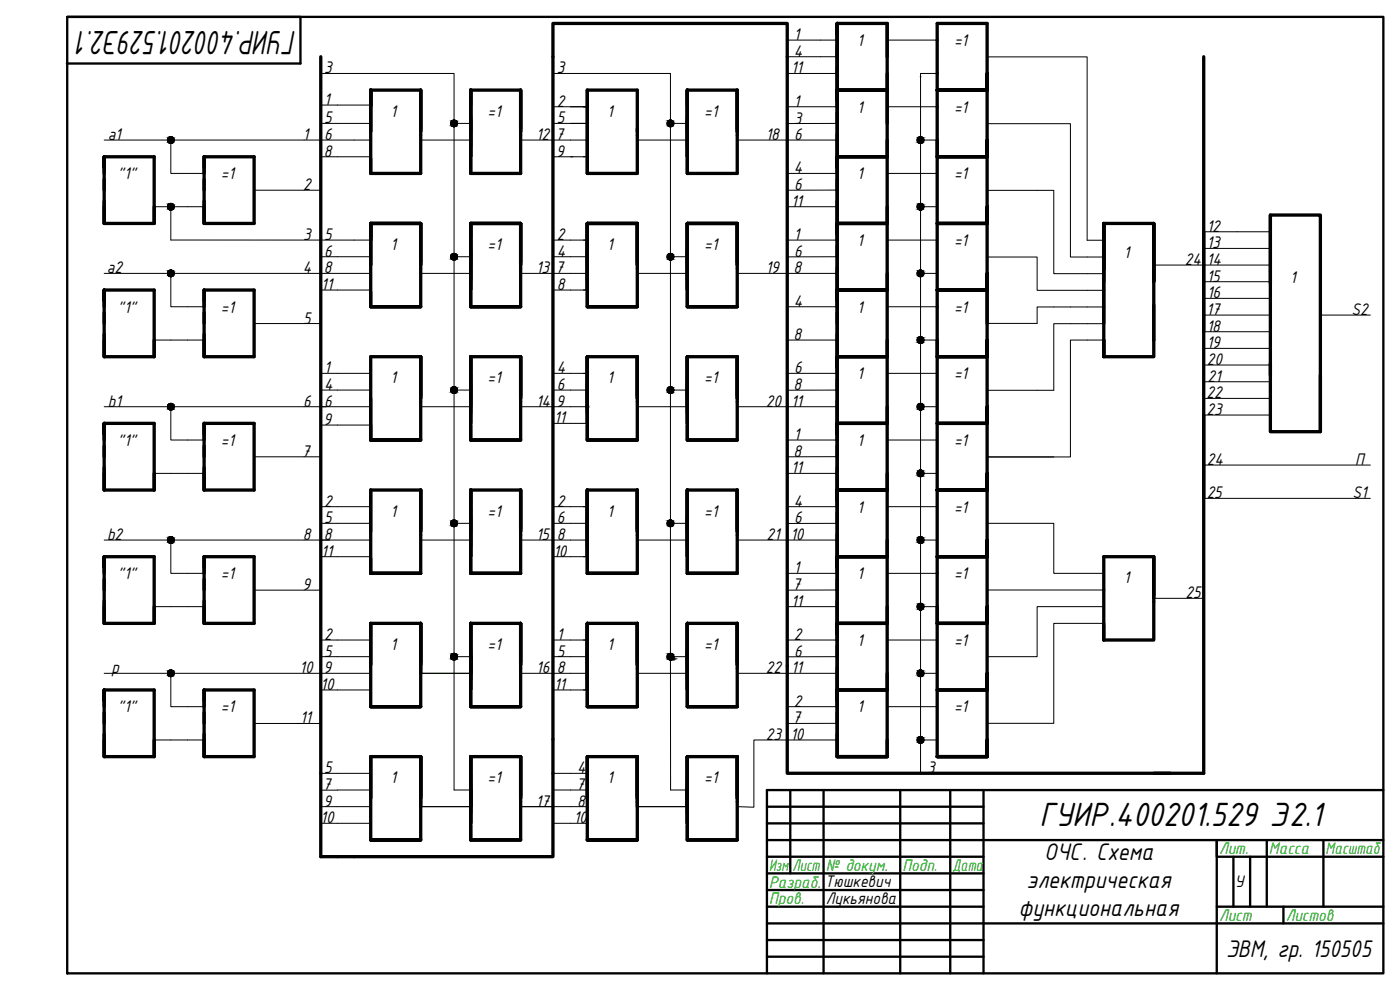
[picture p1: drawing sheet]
<svg xmlns="http://www.w3.org/2000/svg" width="420mm" height="297mm" viewBox="0 0 420 297" stroke-linecap="round" stroke-linejoin="round" font-family="sans-serif">
<!-- layer: 0 -->
<g fill="none" stroke="#000" stroke-width=".7">
<path d="M20.2 5.1h395v286.9h-395zM20.2 5.1h70v14h-70M237.2 237.1v25M247.2 237.1v54.9M270.2 237.1v54.9M285.2 237.1v54.9M295.2 237.1v54.9M415.2 237.1h-185v54.9M230.2 242h65M230.2 247h65M230.2 252.1h185M230.2 257.1h65"/>
<path d="M370.2 257.1v14.9M375.2 257.1v14.9M380.2 252.1v19.9M397.2 252.1v19.9M415.2 257.1h-50v-5v39.9M230.2 262.1h65M230.2 267h65M230.2 272h65M230.2 277.1h185M365.2 272h50M385.2 272v5.1M230.2 282.1h65"/>
<path d="M230.2 287h65"/>
</g>
<g fill="#000" stroke="#000" stroke-width=".3">
<path d="M201.2 198h.4z"/>
<path d="M136.2 36l.3 .1zM136 36.1h.5z"/>
<path d="M136 36.1h.7zM135.8 36.1h.9z"/>
<path d="M136 38h.5zM136 38h.4z"/>
<path d="M135.8 36.1l1.1 .1zM135.7 36.2h1.2z"/>
<path d="M135.8 37.9h.9zM135.8 37.9l.7 .1z"/>
<path d="M135.7 36.2l1.3 .2zM135.5 36.4h1.5z"/>
<path d="M135.7 37.8h1.2zM135.7 37.8l1 .1z"/>
<path d="M135.5 36.4l1.6 .1zM135.5 36.4l1.6 .1h-1.7z"/>
<path d="M135.5 37.7h1.5zM135.5 37.7l1.4 .1z"/>
<path d="M135.4 36.5l1.8 .2-.1-.2zM135.4 36.5l1.8 .2h-1.9z"/>
<path d="M135.4 37.6h1.7zM135.4 37.6l1.6 .1z"/>
<path d="M135.3 36.7l1.9 .2v-.2zM135.3 36.7l1.9 .2h-1.9z"/>
<path d="M135.3 37.4l1.8 .2 .1-.2zM135.3 37.4l1.8 .2h-1.7z"/>
<path d="M135.3 36.9l2 .1-.1-.1zM135.3 36.9l2 .1h-2z"/>
<path d="M135.3 37.2l1.9 .2v-.2zM135.3 37.2l1.9 .2h-1.9z"/>
<path d="M135.3 37l1.9 .2 .1-.2zM135.3 37l1.9 .2h-1.9z"/>
<path d="M201.1 36l.4 .1zM200.9 36.1h.6z"/>
<path d="M200.9 36.1h.8zM200.8 36.1h.9z"/>
<path d="M200.9 38h.6zM200.9 38h.4z"/>
<path d="M200.8 36.1l1 .1zM200.6 36.2h1.2z"/>
<path d="M200.8 37.9h.9zM200.8 37.9l.7 .1z"/>
<path d="M200.6 36.2l1.4 .2zM200.5 36.4h1.5z"/>
<path d="M200.6 37.8h1.2zM200.6 37.8l1.1 .1z"/>
<path d="M200.5 36.4l1.6 .1zM200.5 36.4l1.6 .1h-1.7z"/>
<path d="M200.5 37.7h1.5zM200.5 37.7l1.3 .1z"/>
<path d="M200.4 36.5l1.7 .2v-.2zM200.4 36.5l1.7 .2h-1.8z"/>
<path d="M200.4 37.6h1.7zM200.4 37.6l1.6 .1z"/>
<path d="M200.3 36.7l1.9 .2-.1-.2zM200.3 36.7l1.9 .2h-2z"/>
<path d="M200.3 37.4l1.8 .2v-.2zM200.3 37.4l1.8 .2h-1.7z"/>
<path d="M200.2 36.9l2 .1v-.1zM200.2 36.9l2 .1h-2z"/>
<path d="M200.2 37l2 .2v-.2zM200.2 37l2 .2h-2z"/>
<path d="M200.2 37.2l1.9 .2 .1-.2zM200.2 37.2l1.9 .2h-1.8z"/>
<path d="M51.2 41l.3 .1zM51 41.1h.5z"/>
<path d="M51 41.1h.7zM50.8 41.1h.9z"/>
<path d="M51 43h.5zM51 43h.4z"/>
<path d="M50.8 41.1l1.1 .1zM50.7 41.2h1.2z"/>
<path d="M50.8 42.9h.9zM50.8 42.9l.7 .1z"/>
<path d="M50.7 41.2l1.3 .2zM50.5 41.4h1.5z"/>
<path d="M50.7 42.8h1.2zM50.7 42.8l1 .1z"/>
<path d="M50.5 41.4l1.6 .1zM50.5 41.4l1.6 .1h-1.7z"/>
<path d="M50.5 42.7h1.5zM50.5 42.7l1.4 .1z"/>
<path d="M50.4 41.5l1.8 .2zM50.4 41.5l1.8 .2h-1.9z"/>
<path d="M50.4 42.6h1.7zM50.4 42.6l1.6 .1z"/>
<path d="M50.3 41.7l2 .2-.1-.2zM50.3 41.7l2 .2h-2z"/>
<path d="M50.3 42.4h1.9zM50.3 42.4l1.8 .2z"/>
<path d="M50.3 41.9l2 .1v-.1zM50.3 41.9l2 .1h-2z"/>
<path d="M50.3 42.2l1.9 .2 .1-.2zM50.3 42.2l1.9 .2h-1.9z"/>
<path d="M50.3 42l2 .2v-.2zM50.3 42l2 .2h-2z"/>
<path d="M276.2 41l.3 .1zM276 41.1h.5z"/>
<path d="M276 41.1h.7zM275.8 41.1h.9z"/>
<path d="M276 43h.5zM276 43h.4z"/>
<path d="M275.8 41.1l1.1 .1zM275.7 41.2h1.2z"/>
<path d="M275.8 42.9h.9zM275.8 42.9l.7 .1z"/>
<path d="M275.7 41.2l1.3 .2zM275.7 41.2l1.3 .2h-1.5z"/>
<path d="M275.7 42.8h1.2zM275.7 42.8l1 .1z"/>
<path d="M275.5 41.4l1.6 .1zM275.5 41.4l1.6 .1h-1.7z"/>
<path d="M275.5 42.7h1.5zM275.5 42.7l1.4 .1z"/>
<path d="M275.4 41.5l1.8 .2zM275.4 41.5l1.8 .2h-1.9z"/>
<path d="M275.4 42.6h1.7zM275.4 42.6l1.6 .1z"/>
<path d="M275.3 41.7l1.9 .2v-.2zM275.3 41.7l1.9 .2h-1.9z"/>
<path d="M275.3 42.4h1.9zM275.3 42.4l1.8 .2z"/>
<path d="M275.3 41.9l2 .1-.1-.1zM275.3 41.9l2 .1h-2z"/>
<path d="M275.3 42.2l1.9 .2v-.2zM275.3 42.2l1.9 .2h-1.9z"/>
<path d="M275.3 42l1.9 .2 .1-.2zM275.3 42l1.9 .2h-1.9z"/>
<path d="M51.2 61l.3 .1zM51 61.1h.5z"/>
<path d="M51 61.1h.7zM50.8 61.1h.9z"/>
<path d="M51 63h.5zM51 63h.4z"/>
<path d="M50.8 61.1l1.1 .1zM50.7 61.2h1.2z"/>
<path d="M50.8 62.9h.9zM50.8 62.9l.7 .1z"/>
<path d="M50.7 61.2l1.3 .1zM50.5 61.3h1.5z"/>
<path d="M50.7 62.8h1.2zM50.7 62.8l1 .1z"/>
<path d="M50.5 61.3l1.6 .2zM50.5 61.3l1.6 .2h-1.7z"/>
<path d="M50.5 62.7h1.5zM50.5 62.7l1.4 .1z"/>
<path d="M50.4 61.5l1.8 .2-.1-.2zM50.4 61.5l1.8 .2h-1.9z"/>
<path d="M50.4 62.6h1.7zM50.4 62.6l1.6 .1z"/>
<path d="M50.3 61.7l2 .2-.1-.2zM50.3 61.7l2 .2h-2z"/>
<path d="M50.3 62.4l1.8 .2 .1-.2zM50.3 62.4l1.8 .2h-1.7z"/>
<path d="M50.3 61.9l2 .1v-.1zM50.3 61.9l2 .1h-2z"/>
<path d="M50.3 62.2l1.9 .2 .1-.2zM50.3 62.2l1.9 .2h-1.9z"/>
<path d="M50.3 62l2 .2v-.2zM50.3 62l2 .2h-2z"/>
<path d="M136.2 76l.3 .1zM136 76.1h.5z"/>
<path d="M136 76.1h.7zM135.8 76.1h.9z"/>
<path d="M136 78h.5zM136 78h.4z"/>
<path d="M135.8 76.1l1.1 .1zM135.7 76.2h1.2z"/>
<path d="M135.8 77.9h.9zM135.8 77.9l.7 .1z"/>
<path d="M135.7 76.2l1.3 .2zM135.7 76.2l1.3 .2h-1.5z"/>
<path d="M135.7 77.8h1.2zM135.7 77.8l1 .1z"/>
<path d="M135.5 76.4l1.6 .1zM135.5 76.4l1.6 .1h-1.7z"/>
<path d="M135.5 77.7h1.5zM135.5 77.7l1.4 .1z"/>
<path d="M135.4 76.5l1.8 .2-.1-.2zM135.4 76.5l1.8 .2h-1.9z"/>
<path d="M135.4 77.6h1.7zM135.4 77.6l1.6 .1z"/>
<path d="M135.3 76.7l1.9 .1v-.1zM135.3 76.7l1.9 .1h-1.9z"/>
<path d="M135.3 77.4l1.8 .2 .1-.2zM135.3 77.4l1.8 .2h-1.7z"/>
<path d="M135.3 76.8l2 .2-.1-.2zM135.3 76.8l2 .2h-2z"/>
<path d="M135.3 77.2l1.9 .2v-.2zM135.3 77.2l1.9 .2h-1.9z"/>
<path d="M135.3 77l1.9 .2 .1-.2zM135.3 77l1.9 .2h-1.9z"/>
<path d="M201.1 76l.4 .1zM200.9 76.1h.6z"/>
<path d="M200.9 76.1h.8zM200.8 76.1h.9z"/>
<path d="M200.9 78h.6zM200.9 78h.4z"/>
<path d="M200.8 76.1l1 .1zM200.6 76.2h1.2z"/>
<path d="M200.8 77.9h.9zM200.8 77.9l.7 .1z"/>
<path d="M200.6 76.2l1.4 .2zM200.5 76.4h1.5z"/>
<path d="M200.6 77.8h1.2zM200.6 77.8l1.1 .1z"/>
<path d="M200.5 76.4l1.6 .1zM200.5 76.4l1.6 .1h-1.7z"/>
<path d="M200.5 77.7h1.5zM200.5 77.7l1.3 .1z"/>
<path d="M200.4 76.5l1.7 .2v-.2zM200.4 76.5l1.7 .2h-1.8z"/>
<path d="M200.4 77.6h1.7zM200.4 77.6l1.6 .1z"/>
<path d="M200.3 76.7l1.9 .1-.1-.1zM200.3 76.7l1.9 .1h-2z"/>
<path d="M200.3 77.4l1.8 .2v-.2zM200.3 77.4l1.8 .2h-1.7z"/>
<path d="M200.2 76.8l2 .2v-.2zM200.2 76.8l2 .2h-2z"/>
<path d="M200.2 77l2 .2v-.2zM200.2 77l2 .2h-2z"/>
<path d="M200.2 77.2l1.9 .2 .1-.2zM200.2 77.2l1.9 .2h-1.8z"/>
<path d="M276.2 61l.3 .1zM276 61.1h.5z"/>
<path d="M276 61.1h.7zM275.8 61.1h.9z"/>
<path d="M276 63h.5zM276 63h.4z"/>
<path d="M275.8 61.1l1.1 .1zM275.7 61.2h1.2z"/>
<path d="M275.8 62.9h.9zM275.8 62.9l.7 .1z"/>
<path d="M275.7 61.2l1.3 .1zM275.5 61.3h1.5z"/>
<path d="M275.7 62.8h1.2zM275.7 62.8l1 .1z"/>
<path d="M275.5 61.3l1.6 .2zM275.5 61.3l1.6 .2h-1.7z"/>
<path d="M275.5 62.7h1.5zM275.5 62.7l1.4 .1z"/>
<path d="M275.4 61.5l1.8 .2-.1-.2zM275.4 61.5l1.8 .2h-1.9z"/>
<path d="M275.4 62.6h1.7zM275.4 62.6l1.6 .1z"/>
<path d="M275.3 61.7l1.9 .2v-.2zM275.3 61.7l1.9 .2h-1.9z"/>
<path d="M275.3 62.4l1.8 .2 .1-.2zM275.3 62.4l1.8 .2h-1.7z"/>
<path d="M275.3 61.9l2 .1-.1-.1zM275.3 61.9l2 .1h-2z"/>
<path d="M275.3 62.2l1.9 .2v-.2zM275.3 62.2l1.9 .2h-1.9z"/>
<path d="M275.3 62l1.9 .2 .1-.2zM275.3 62l1.9 .2h-1.9z"/>
<path d="M51.2 81l.3 .1zM51 81.1h.5z"/>
<path d="M51 81.1h.7zM50.8 81.1h.9z"/>
<path d="M51 83h.5zM51 83h.4z"/>
<path d="M50.8 81.1l1.1 .1zM50.7 81.2h1.2z"/>
<path d="M50.8 82.9h.9zM50.8 82.9l.7 .1z"/>
<path d="M50.7 81.2l1.3 .2zM50.5 81.4h1.5z"/>
<path d="M50.7 82.8h1.2zM50.7 82.8l1 .1z"/>
<path d="M50.5 81.4l1.6 .1zM50.5 81.4l1.6 .1h-1.7z"/>
<path d="M50.5 82.7h1.5zM50.5 82.7l1.4 .1z"/>
<path d="M50.4 81.5l1.8 .2-.1-.2zM50.4 81.5l1.8 .2h-1.9z"/>
<path d="M50.4 82.6h1.7zM50.4 82.6l1.6 .1z"/>
<path d="M50.3 81.7l2 .1-.1-.1zM50.3 81.7l2 .1h-2z"/>
<path d="M50.3 82.4l1.8 .2 .1-.2zM50.3 82.4l1.8 .2h-1.7z"/>
<path d="M50.3 81.8l2 .2v-.2zM50.3 81.8l2 .2h-2z"/>
<path d="M50.3 82.2l1.9 .2 .1-.2zM50.3 82.2l1.9 .2h-1.9z"/>
<path d="M50.3 82l2 .2v-.2zM50.3 82l2 .2h-2z"/>
<path d="M276.2 81l.3 .1zM276 81.1h.5z"/>
<path d="M276 81.1h.7zM275.8 81.1h.9z"/>
<path d="M276 83h.5zM276 83h.4z"/>
<path d="M275.8 81.1l1.1 .1zM275.7 81.2h1.2z"/>
<path d="M275.8 82.9h.9zM275.8 82.9l.7 .1z"/>
<path d="M275.7 81.2l1.3 .2zM275.7 81.2l1.3 .2h-1.5z"/>
<path d="M275.7 82.8h1.2zM275.7 82.8l1 .1z"/>
<path d="M275.5 81.4l1.6 .1zM275.5 81.4l1.6 .1h-1.7z"/>
<path d="M275.5 82.7h1.5zM275.5 82.7l1.4 .1z"/>
<path d="M275.4 81.5l1.8 .2-.1-.2zM275.4 81.5l1.8 .2h-1.9z"/>
<path d="M275.4 82.6h1.7zM275.4 82.6l1.6 .1z"/>
<path d="M275.3 81.7l1.9 .1v-.1zM275.3 81.7l1.9 .1h-1.9z"/>
<path d="M275.3 82.4l1.8 .2 .1-.2zM275.3 82.4l1.8 .2h-1.7z"/>
<path d="M275.3 81.8l2 .2-.1-.2zM275.3 81.8l2 .2h-2z"/>
<path d="M275.3 82.2l1.9 .2v-.2zM275.3 82.2l1.9 .2h-1.9z"/>
<path d="M275.3 82l1.9 .2 .1-.2zM275.3 82l1.9 .2h-1.9z"/>
<path d="M136.2 116l.3 .1zM136 116.1h.5z"/>
<path d="M136 116.1h.7zM135.8 116.1h.9z"/>
<path d="M136 118h.5zM136 118h.4z"/>
<path d="M135.8 116.1l1.1 .1zM135.7 116.2h1.2z"/>
<path d="M135.8 117.9h.9zM135.8 117.9l.7 .1z"/>
<path d="M135.7 116.2l1.3 .2zM135.7 116.2l1.3 .2h-1.5z"/>
<path d="M135.7 117.8h1.2zM135.7 117.8l1 .1z"/>
<path d="M135.5 116.4l1.6 .1zM135.5 116.4l1.6 .1h-1.7z"/>
<path d="M135.5 117.7h1.5zM135.5 117.7l1.4 .1z"/>
<path d="M135.4 116.5l1.8 .2-.1-.2zM135.4 116.5l1.8 .2h-1.9z"/>
<path d="M135.4 117.5h1.7zM135.4 117.5l1.6 .2z"/>
<path d="M135.3 116.7l1.9 .1v-.1zM135.3 116.7l1.9 .1h-1.9z"/>
<path d="M135.3 117.4h1.9zM135.3 117.4l1.8 .1z"/>
<path d="M135.3 116.8l2 .2-.1-.2zM135.3 116.8l2 .2h-2z"/>
<path d="M135.3 117.2l1.9 .2v-.2zM135.3 117.2l1.9 .2h-1.9z"/>
<path d="M135.3 117l1.9 .2 .1-.2zM135.3 117l1.9 .2h-1.9z"/>
<path d="M201.1 116l.4 .1zM200.9 116.1h.6z"/>
<path d="M200.9 116.1h.8zM200.8 116.1h.9z"/>
<path d="M200.9 118h.6zM200.9 118h.4z"/>
<path d="M200.8 116.1l1 .1zM200.6 116.2h1.2z"/>
<path d="M200.8 117.9h.9zM200.8 117.9l.7 .1z"/>
<path d="M200.6 116.2l1.4 .2zM200.5 116.4h1.5z"/>
<path d="M200.6 117.8h1.2zM200.6 117.8l1.1 .1z"/>
<path d="M200.5 116.4l1.6 .1zM200.5 116.4l1.6 .1h-1.7z"/>
<path d="M200.5 117.7h1.5zM200.5 117.7l1.3 .1z"/>
<path d="M200.4 116.5l1.7 .2v-.2zM200.4 116.5l1.7 .2h-1.8z"/>
<path d="M200.4 117.5h1.7zM200.4 117.5l1.6 .2z"/>
<path d="M200.3 116.7l1.9 .1-.1-.1zM200.3 116.7l1.9 .1h-2z"/>
<path d="M200.3 117.4h1.8zM200.3 117.4l1.8 .1z"/>
<path d="M200.2 116.8l2 .2v-.2zM200.2 116.8l2 .2h-2z"/>
<path d="M200.2 117l2 .2v-.2zM200.2 117l2 .2h-2z"/>
<path d="M200.2 117.2l1.9 .2 .1-.2zM200.2 117.2l1.9 .2h-1.8z"/>
<path d="M276.2 101l.3 .1zM276 101.1h.5z"/>
<path d="M276 101.1h.7zM275.8 101.1h.9z"/>
<path d="M276 103h.5zM276 103h.4z"/>
<path d="M275.8 101.1l1.1 .1zM275.7 101.2h1.2z"/>
<path d="M275.8 102.9h.9zM275.8 102.9l.7 .1z"/>
<path d="M275.7 101.2l1.3 .2zM275.7 101.2l1.3 .2h-1.5z"/>
<path d="M275.7 102.8h1.2zM275.7 102.8l1 .1z"/>
<path d="M275.5 101.4l1.6 .1zM275.5 101.4l1.6 .1h-1.7z"/>
<path d="M275.5 102.7h1.5zM275.5 102.7l1.4 .1z"/>
<path d="M275.4 101.5l1.8 .2-.1-.2zM275.4 101.5l1.8 .2h-1.9z"/>
<path d="M275.4 102.6h1.7zM275.4 102.6l1.6 .1z"/>
<path d="M275.3 101.7l1.9 .1v-.1zM275.3 101.7l1.9 .1h-1.9z"/>
<path d="M275.3 102.4l1.8 .2 .1-.2zM275.3 102.4l1.8 .2h-1.7z"/>
<path d="M275.3 101.8l2 .2-.1-.2zM275.3 101.8l2 .2h-2z"/>
<path d="M275.3 102.2l1.9 .2v-.2zM275.3 102.2l1.9 .2h-1.9z"/>
<path d="M275.3 102l1.9 .2 .1-.2zM275.3 102l1.9 .2h-1.9z"/>
<path d="M51.2 121l.3 .1zM51 121.1h.5z"/>
<path d="M51 121.1h.7zM50.8 121.1h.9z"/>
<path d="M51 123h.5zM51 123h.4z"/>
<path d="M50.8 121.1l1.1 .1zM50.7 121.2h1.2z"/>
<path d="M50.8 122.9h.9zM50.8 122.9l.7 .1z"/>
<path d="M50.7 121.2l1.3 .2zM50.5 121.4h1.5z"/>
<path d="M50.7 122.8h1.2zM50.7 122.8l1 .1z"/>
<path d="M50.5 121.4l1.6 .1zM50.5 121.4l1.6 .1h-1.7z"/>
<path d="M50.5 122.7h1.5zM50.5 122.7l1.4 .1z"/>
<path d="M50.4 121.5l1.8 .2-.1-.2zM50.4 121.5l1.8 .2h-1.9z"/>
<path d="M50.4 122.6h1.7zM50.4 122.6l1.6 .1z"/>
<path d="M50.3 121.7l2 .1-.1-.1zM50.3 121.7l2 .1h-2z"/>
<path d="M50.3 122.4l1.8 .2 .1-.2zM50.3 122.4l1.8 .2h-1.7z"/>
<path d="M50.3 121.8l2 .2v-.2zM50.3 121.8l2 .2h-2z"/>
<path d="M50.3 122.2l1.9 .2 .1-.2zM50.3 122.2l1.9 .2h-1.9z"/>
<path d="M50.3 122l2 .2v-.2zM50.3 122l2 .2h-2z"/>
<path d="M276.2 121l.3 .1zM276 121.1h.5z"/>
<path d="M276 121.1h.7zM275.8 121.1h.9z"/>
<path d="M276 123h.5zM276 123h.4z"/>
<path d="M275.8 121.1l1.1 .1zM275.7 121.2h1.2z"/>
<path d="M275.8 122.9h.9zM275.8 122.9l.7 .1z"/>
<path d="M275.7 121.2l1.3 .2zM275.7 121.2l1.3 .2h-1.5z"/>
<path d="M275.7 122.8h1.2zM275.7 122.8l1 .1z"/>
<path d="M275.5 121.4l1.6 .1zM275.5 121.4l1.6 .1h-1.7z"/>
<path d="M275.5 122.7h1.5zM275.5 122.7l1.4 .1z"/>
<path d="M275.4 121.5l1.8 .2-.1-.2zM275.4 121.5l1.8 .2h-1.9z"/>
<path d="M275.4 122.6h1.7zM275.4 122.6l1.6 .1z"/>
<path d="M275.3 121.7l1.9 .1v-.1zM275.3 121.7l1.9 .1h-1.9z"/>
<path d="M275.3 122.4l1.8 .2 .1-.2zM275.3 122.4l1.8 .2h-1.7z"/>
<path d="M275.3 121.8l2 .2-.1-.2zM275.3 121.8l2 .2h-2z"/>
<path d="M275.3 122.2l1.9 .2v-.2zM275.3 122.2l1.9 .2h-1.9z"/>
<path d="M275.3 122l1.9 .2 .1-.2zM275.3 122l1.9 .2h-1.9z"/>
<path d="M136.2 156l.3 .1zM136 156.1h.5z"/>
<path d="M136 156.1h.7zM135.8 156.1h.9z"/>
<path d="M136 158h.5zM136 158h.4z"/>
<path d="M135.8 156.1l1.1 .1zM135.7 156.2h1.2z"/>
<path d="M135.8 157.9h.9zM135.8 157.9l.7 .1z"/>
<path d="M135.7 156.2l1.3 .1zM135.5 156.3h1.5z"/>
<path d="M135.7 157.8h1.2zM135.7 157.8l1 .1z"/>
<path d="M135.5 156.3l1.6 .2zM135.5 156.3l1.6 .2h-1.7z"/>
<path d="M135.5 157.7h1.5zM135.5 157.7l1.4 .1z"/>
<path d="M135.4 156.5l1.8 .2-.1-.2zM135.4 156.5l1.8 .2h-1.9z"/>
<path d="M135.4 157.6h1.7zM135.4 157.6l1.6 .1z"/>
<path d="M135.3 156.7l1.9 .2v-.2zM135.3 156.7l1.9 .2h-1.9z"/>
<path d="M135.3 157.4l1.8 .2 .1-.2zM135.3 157.4l1.8 .2h-1.7z"/>
<path d="M135.3 156.9l2 .1-.1-.1zM135.3 156.9l2 .1h-2z"/>
<path d="M135.3 157.2l1.9 .2v-.2zM135.3 157.2l1.9 .2h-1.9z"/>
<path d="M135.3 157l1.9 .2 .1-.2zM135.3 157l1.9 .2h-1.9z"/>
<path d="M201.1 156l.4 .1zM200.9 156.1h.6z"/>
<path d="M200.9 156.1h.8zM200.8 156.1h.9z"/>
<path d="M200.9 158h.6zM200.9 158h.4z"/>
<path d="M200.8 156.1l1 .1zM200.6 156.2h1.2z"/>
<path d="M200.8 157.9h.9zM200.8 157.9l.7 .1z"/>
<path d="M200.6 156.2l1.4 .1zM200.5 156.3h1.5z"/>
<path d="M200.6 157.8h1.2zM200.6 157.8l1.1 .1z"/>
<path d="M200.5 156.3l1.6 .2zM200.5 156.3l1.6 .2h-1.7z"/>
<path d="M200.5 157.7h1.5zM200.5 157.7l1.3 .1z"/>
<path d="M200.4 156.5l1.7 .2v-.2zM200.4 156.5l1.7 .2h-1.8z"/>
<path d="M200.4 157.6h1.7zM200.4 157.6l1.6 .1z"/>
<path d="M200.3 156.7l1.9 .2-.1-.2zM200.3 156.7l1.9 .2h-2z"/>
<path d="M200.3 157.4l1.8 .2v-.2zM200.3 157.4l1.8 .2h-1.7z"/>
<path d="M200.2 156.9l2 .1v-.1zM200.2 156.9l2 .1h-2z"/>
<path d="M200.2 157l2 .2v-.2zM200.2 157l2 .2h-2z"/>
<path d="M200.2 157.2l1.9 .2 .1-.2zM200.2 157.2l1.9 .2h-1.8z"/>
<path d="M276.2 141l.3 .1zM276 141.1h.5z"/>
<path d="M276 141.1h.7zM275.8 141.1h.9z"/>
<path d="M276 143h.5zM276 143h.4z"/>
<path d="M275.8 141.1l1.1 .1zM275.7 141.2h1.2z"/>
<path d="M275.8 142.9h.9zM275.8 142.9l.7 .1z"/>
<path d="M275.7 141.2l1.3 .2zM275.7 141.2l1.3 .2h-1.5z"/>
<path d="M275.7 142.8h1.2zM275.7 142.8l1 .1z"/>
<path d="M275.5 141.4l1.6 .1zM275.5 141.4l1.6 .1h-1.7z"/>
<path d="M275.5 142.7h1.5zM275.5 142.7l1.4 .1z"/>
<path d="M275.4 141.5l1.8 .2-.1-.2zM275.4 141.5l1.8 .2h-1.9z"/>
<path d="M275.4 142.6h1.7zM275.4 142.6l1.6 .1z"/>
<path d="M275.3 141.7l1.9 .1v-.1zM275.3 141.7l1.9 .1h-1.9z"/>
<path d="M275.3 142.4l1.8 .2 .1-.2zM275.3 142.4l1.8 .2h-1.7z"/>
<path d="M275.3 141.8l2 .2-.1-.2zM275.3 141.8l2 .2h-2z"/>
<path d="M275.3 142.2l1.9 .2v-.2zM275.3 142.2l1.9 .2h-1.9z"/>
<path d="M275.3 142l1.9 .2 .1-.2zM275.3 142l1.9 .2h-1.9z"/>
<path d="M51.2 161l.3 .1zM51 161.1h.5z"/>
<path d="M51 161.1h.7zM50.8 161.1h.9z"/>
<path d="M51 163h.5zM51 163h.4z"/>
<path d="M50.8 161.1l1.1 .1zM50.7 161.2h1.2z"/>
<path d="M50.8 162.9h.9zM50.8 162.9l.7 .1z"/>
<path d="M50.7 161.2l1.3 .2zM50.5 161.4h1.5z"/>
<path d="M50.7 162.8h1.2zM50.7 162.8l1 .1z"/>
<path d="M50.5 161.4l1.6 .1zM50.5 161.4l1.6 .1h-1.7z"/>
<path d="M50.5 162.7h1.5zM50.5 162.7l1.4 .1z"/>
<path d="M50.4 161.5l1.8 .2zM50.4 161.5l1.8 .2h-1.9z"/>
<path d="M50.4 162.5h1.7zM50.4 162.5l1.6 .2z"/>
<path d="M50.3 161.7l2 .1-.1-.1zM50.3 161.7l2 .1h-2z"/>
<path d="M50.3 162.4h1.9zM50.3 162.4l1.8 .1z"/>
<path d="M50.3 161.8l2 .2v-.2zM50.3 161.8l2 .2h-2z"/>
<path d="M50.3 162.2l1.9 .2 .1-.2zM50.3 162.2l1.9 .2h-1.9z"/>
<path d="M50.3 162l2 .2v-.2zM50.3 162l2 .2h-2z"/>
<path d="M276.2 161l.3 .1zM276 161.1h.5z"/>
<path d="M276 161.1h.7zM275.8 161.1h.9z"/>
<path d="M276 163h.5zM276 163h.4z"/>
<path d="M275.8 161.1l1.1 .1zM275.7 161.2h1.2z"/>
<path d="M275.8 162.9h.9zM275.8 162.9l.7 .1z"/>
<path d="M275.7 161.2l1.3 .2zM275.7 161.2l1.3 .2h-1.5z"/>
<path d="M275.7 162.8h1.2zM275.7 162.8l1 .1z"/>
<path d="M275.5 161.4l1.6 .1zM275.5 161.4l1.6 .1h-1.7z"/>
<path d="M275.5 162.7h1.5zM275.5 162.7l1.4 .1z"/>
<path d="M275.4 161.5l1.8 .2zM275.4 161.5l1.8 .2h-1.9z"/>
<path d="M275.4 162.5h1.7zM275.4 162.5l1.6 .2z"/>
<path d="M275.3 161.7l1.9 .1v-.1zM275.3 161.7l1.9 .1h-1.9z"/>
<path d="M275.3 162.4h1.9zM275.3 162.4l1.8 .1z"/>
<path d="M275.3 161.8l2 .2-.1-.2zM275.3 161.8l2 .2h-2z"/>
<path d="M275.3 162.2l1.9 .2v-.2zM275.3 162.2l1.9 .2h-1.9z"/>
<path d="M275.3 162l1.9 .2 .1-.2zM275.3 162l1.9 .2h-1.9z"/>
<path d="M136.2 196l.3 .1zM136 196.1h.5z"/>
<path d="M136 196.1h.7zM135.8 196.1h.9z"/>
<path d="M136 198h.5zM136 198h.4z"/>
<path d="M135.8 196.1l1.1 .1zM135.7 196.2h1.2z"/>
<path d="M135.8 197.9h.9zM135.8 197.9l.7 .1z"/>
<path d="M135.7 196.2l1.3 .1zM135.7 196.2l1.3 .1h-1.5z"/>
<path d="M135.7 197.8h1.2zM135.7 197.8l1 .1z"/>
<path d="M135.5 196.3l1.6 .2zM135.5 196.3l1.6 .2h-1.7z"/>
<path d="M135.5 197.7h1.5zM135.5 197.7l1.4 .1z"/>
<path d="M135.4 196.5l1.8 .2-.1-.2zM135.4 196.5l1.8 .2h-1.9z"/>
<path d="M135.4 197.6h1.7zM135.4 197.6l1.6 .1z"/>
<path d="M135.3 196.7l1.9 .1v-.1zM135.3 196.7l1.9 .1h-1.9z"/>
<path d="M135.3 197.4l1.8 .2 .1-.2zM135.3 197.4l1.8 .2h-1.7z"/>
<path d="M135.3 196.8l2 .2-.1-.2zM135.3 196.8l2 .2h-2z"/>
<path d="M135.3 197.2l1.9 .2v-.2zM135.3 197.2l1.9 .2h-1.9z"/>
<path d="M135.3 197l1.9 .2 .1-.2zM135.3 197l1.9 .2h-1.9z"/>
<path d="M201.2 198h.2zM201.2 198h.2z"/>
<path d="M201.1 196l.4 .1zM200.9 196.1h.6z"/>
<path d="M200.9 196.1h.8zM200.8 196.1h.9z"/>
<path d="M200.9 198h.6zM200.9 198h.4z"/>
<path d="M200.8 196.1l1 .1zM200.6 196.2h1.2z"/>
<path d="M200.8 197.9h.9zM200.8 197.9l.7 .1z"/>
<path d="M201.2 197.9h.6zM201.2 197.9l.4 .1z"/>
<path d="M200.6 196.2l1.4 .1zM200.5 196.3h1.5z"/>
<path d="M200.6 197.8h1.2zM200.6 197.8l1.1 .1z"/>
<path d="M201.2 197.7h.7zM201.2 197.7l.6 .2z"/>
<path d="M200.5 196.3l1.6 .2zM200.5 196.3l1.6 .2h-1.7z"/>
<path d="M200.5 197.7h1.5zM200.5 197.7l1.3 .1z"/>
<path d="M201.2 197.6h.8zM201.2 197.6l.7 .1z"/>
<path d="M200.4 196.5l1.7 .2v-.2zM200.4 196.5l1.7 .2h-1.8z"/>
<path d="M200.4 197.6h1.7zM200.4 197.6l1.6 .1z"/>
<path d="M201.2 197.4l.8 .2 .1-.2zM201.2 197.4l.8 .2h-.8z"/>
<path d="M200.3 196.7l1.9 .1-.1-.1zM200.3 196.7l1.9 .1h-2z"/>
<path d="M200.3 197.4l1.8 .2v-.2zM200.3 197.4l1.8 .2h-1.7z"/>
<path d="M201.2 197.2l.9 .2 .1-.2zM201.2 197.2l.9 .2h-.9z"/>
<path d="M201.2 197l1 .2v-.2zM201.2 197l1 .2h-1z"/>
<path d="M200.2 196.8l2 .2v-.2zM200.2 196.8l2 .2h-2z"/>
<path d="M200.2 197l2 .2v-.2zM200.2 197l2 .2h-2z"/>
<path d="M200.2 197.2l1.9 .2 .1-.2zM200.2 197.2l1.9 .2h-1.8z"/>
<path d="M276.2 181l.3 .1zM276 181.1h.5z"/>
<path d="M276 181.1h.7zM275.8 181.1h.9z"/>
<path d="M276 183h.5zM276 183h.4z"/>
<path d="M275.8 181.1l1.1 .1zM275.7 181.2h1.2z"/>
<path d="M275.8 182.9h.9zM275.8 182.9l.7 .1z"/>
<path d="M275.7 181.2l1.3 .2zM275.7 181.2l1.3 .2h-1.5z"/>
<path d="M275.7 182.8h1.2zM275.7 182.8l1 .1z"/>
<path d="M275.5 181.4l1.6 .1zM275.5 181.4l1.6 .1h-1.7z"/>
<path d="M275.5 182.7h1.5zM275.5 182.7l1.4 .1z"/>
<path d="M275.4 181.5l1.8 .2zM275.4 181.5l1.8 .2h-1.9z"/>
<path d="M275.4 182.5h1.7zM275.4 182.5l1.6 .2z"/>
<path d="M275.3 181.7l1.9 .1v-.1zM275.3 181.7l1.9 .1h-1.9z"/>
<path d="M275.3 182.4l1.8 .1 .1-.1zM275.3 182.4l1.8 .1h-1.7z"/>
<path d="M275.3 181.8l2 .2-.1-.2zM275.3 181.8l2 .2h-2z"/>
<path d="M275.3 182.2l1.9 .2v-.2zM275.3 182.2l1.9 .2h-1.9z"/>
<path d="M275.3 182l1.9 .2 .1-.2zM275.3 182l1.9 .2h-1.9z"/>
<path d="M51.2 201l.3 .1zM51 201.1h.5z"/>
<path d="M51 201.1h.7zM50.8 201.1h.9z"/>
<path d="M51 203h.5zM51 203h.4z"/>
<path d="M50.8 201.1l1.1 .1zM50.7 201.2h1.2z"/>
<path d="M50.8 202.9h.9zM50.8 202.9l.7 .1z"/>
<path d="M50.7 201.2l1.3 .1zM50.5 201.3h1.5z"/>
<path d="M50.7 202.8h1.2zM50.7 202.8l1 .1z"/>
<path d="M50.5 201.3l1.6 .2zM50.5 201.3l1.6 .2h-1.7z"/>
<path d="M50.5 202.7h1.5zM50.5 202.7l1.4 .1z"/>
<path d="M50.4 201.5l1.8 .2-.1-.2zM50.4 201.5l1.8 .2h-1.9z"/>
<path d="M50.4 202.6h1.7zM50.4 202.6l1.6 .1z"/>
<path d="M50.3 201.7l2 .2-.1-.2zM50.3 201.7l2 .2h-2z"/>
<path d="M50.3 202.4l1.8 .2 .1-.2zM50.3 202.4l1.8 .2h-1.7z"/>
<path d="M50.3 201.9l2 .1v-.1zM50.3 201.9l2 .1h-2z"/>
<path d="M50.3 202.2l1.9 .2 .1-.2zM50.3 202.2l1.9 .2h-1.9z"/>
<path d="M50.3 202l2 .2v-.2zM50.3 202l2 .2h-2z"/>
<path d="M276.2 201l.3 .1zM276 201.1h.5z"/>
<path d="M276 201.1h.7zM275.8 201.1h.9z"/>
<path d="M276 203h.5zM276 203h.4z"/>
<path d="M275.8 201.1l1.1 .1zM275.7 201.2h1.2z"/>
<path d="M275.8 202.9h.9zM275.8 202.9l.7 .1z"/>
<path d="M275.7 201.2l1.3 .1zM275.5 201.3h1.5z"/>
<path d="M275.7 202.8h1.2zM275.7 202.8l1 .1z"/>
<path d="M275.5 201.3l1.6 .2zM275.5 201.3l1.6 .2h-1.7z"/>
<path d="M275.5 202.7h1.5zM275.5 202.7l1.4 .1z"/>
<path d="M275.4 201.5l1.8 .2-.1-.2zM275.4 201.5l1.8 .2h-1.9z"/>
<path d="M275.4 202.6h1.7zM275.4 202.6l1.6 .1z"/>
<path d="M275.3 201.7l1.9 .2v-.2zM275.3 201.7l1.9 .2h-1.9z"/>
<path d="M275.3 202.4l1.8 .2 .1-.2zM275.3 202.4l1.8 .2h-1.7z"/>
<path d="M275.3 201.9l2 .1-.1-.1zM275.3 201.9l2 .1h-2z"/>
<path d="M275.3 202.2l1.9 .2v-.2zM275.3 202.2l1.9 .2h-1.9z"/>
<path d="M275.3 202l1.9 .2 .1-.2zM275.3 202l1.9 .2h-1.9z"/>
<path d="M276.2 221l.3 .1zM276 221.1h.5z"/>
<path d="M276 221.1h.7zM275.8 221.1h.9z"/>
<path d="M276 223h.5zM276 223h.4z"/>
<path d="M275.8 221.1l1.1 .1zM275.7 221.2h1.2z"/>
<path d="M275.8 222.9h.9zM275.8 222.9l.7 .1z"/>
<path d="M275.7 221.2l1.3 .1zM275.7 221.2l1.3 .1h-1.5z"/>
<path d="M275.7 222.8h1.2zM275.7 222.8l1 .1z"/>
<path d="M275.5 221.3l1.6 .2zM275.5 221.3l1.6 .2h-1.7z"/>
<path d="M275.5 222.7h1.5zM275.5 222.7l1.4 .1z"/>
<path d="M275.4 221.5l1.8 .2-.1-.2zM275.4 221.5l1.8 .2h-1.9z"/>
<path d="M275.4 222.6h1.7zM275.4 222.6l1.6 .1z"/>
<path d="M275.3 221.7l1.9 .1v-.1zM275.3 221.7l1.9 .1h-1.9z"/>
<path d="M275.3 222.4l1.8 .2 .1-.2zM275.3 222.4l1.8 .2h-1.7z"/>
<path d="M275.3 221.8l2 .2-.1-.2zM275.3 221.8l2 .2h-2z"/>
<path d="M275.3 222.2l1.9 .2v-.2zM275.3 222.2l1.9 .2h-1.9z"/>
<path d="M275.3 222l1.9 .2 .1-.2zM275.3 222l1.9 .2h-1.9z"/>
<circle cx="20.2" cy="19.1" r=".27"/>
<circle cx="276.3" cy="23" r=".08"/>
<circle cx="176.3" cy="122" r=".49"/>
</g>
<g fill="none" stroke="#000" stroke-width=".99">
<path d="M96.3 17v240h69.6v-250h70.4v225h115M251.2 7v220M251.2 10.3v-3.3v20h15.1h-15.1M251.2 7v15M251.2 7h15.1v220M361.3 17v215h-15M126.3 27v25h-15v-25h15v11.5M141.3 27h15v11.5M141.3 27v17M141.3 27v20M141.3 27v25h15v-25M176.3 27h15v25h-15z"/>
<path d="M206.3 27h15v11.5M206.3 27v17M206.3 27v20M206.3 27v25h15v-25M251.2 30.3v-3.3v20h15.1h-15.1M251.2 20.3v6.7M266.3 22v5h-15.1M281.3 27h14.9M296.2 27v20v-5M296.2 22v5v-20h-14.9v220h14.9M296.2 27h-14.9h14.9M31.3 50.3v-3.3v20h15v-20h-15v5"/>
<path d="M31.3 53.8v3.2M61.3 47h15v20h-15zM61.3 47v5M61.3 53.8v3.2M251.2 40.3v6.7M251.2 50.3v-3.3v20h15.1h-15.1M266.3 42v5h-15.1M281.3 47h14.9v20v-5M31.3 60.3v6.7v-5M61.3 60.3v6.7v-5M111.3 67h15v11.5M111.3 67h15v25h-15z"/>
<path d="M111.3 67v12.5M141.3 67h15v11.5M141.3 67h15v25h-15zM141.3 67v17M141.3 67v20v-15M141.3 67v4.5M176.3 67h15v11.5M176.3 67h15v25h-15zM176.3 67v17M176.3 67v20zM206.3 67h15v11.5M206.3 67h15v25h-15z"/>
<path d="M206.3 67v17M206.3 67v20v-15M206.3 67v4.5M251.2 70.3v-3.3v20h15.1h-15.1M251.2 60.3v6.7M266.3 62v5h-15.1M281.3 67h14.9v20v-5M331.3 67v10.5M331.3 77.1v20M381.3 64.5h15v65h-15zM381.3 64.5v20.5M31.3 90.3v-3.3v20h15v-20h-15v5"/>
<path d="M31.3 93.8v3.2M61.3 87h15v20h-15zM61.3 87v5M61.3 93.8v3.2M111.3 87.5v4.5h15M141.3 87.5v4.5h15M176.3 87.5v4.5h15M206.3 87.5v4.5h15M251.2 80.3v6.7M251.2 90.3v-3.3v20h15.1h-15.1M251.2 93.8v3.2M266.3 82v5h-15.1"/>
<path d="M281.3 87h14.9M296.2 87v20v-5M296.2 87v10M331.3 81v-14v17.5M346.3 84.5v-17.5v17.5M346.3 91.5v10.5M31.3 100.3v6.7v-5M61.3 100.3v6.7v-5M111.3 107h15v25h-15zM111.3 119.5v12.5M141.3 107h15v25h-15zM141.3 107v17"/>
<path d="M141.3 107v20M141.3 107v4.5M141.3 112v10M176.3 107h15v25h-15zM176.3 107v17M176.3 107v20zM206.3 107h15v25h-15zM206.3 107v17M206.3 107v20M206.3 107v4.5M206.3 112v10M251.2 100.3v6.7"/>
<path d="M251.2 110.3v-3.3v20h15.1h-15.1M266.3 102v5h-15.1M281.3 107h14.9v20v-5M331.3 102v-35h15v35M346.3 102v5h-15v-5v5M381.3 109v3.5M396.3 112.5v17M31.3 130.3v-3.3v20h15v-20h-15v5M31.3 133.8v3.2M61.3 127h15v20h-15zM61.3 127v5M61.3 133.8v3.2"/>
<path d="M126.3 132h-15h15M141.3 127.5v4.5h15M176.3 127.5v4.5h15M206.3 127.5v4.5h15M251.2 130.3v-3.3v20h15.1M251.2 120.3v6.7M266.3 122v5h-15.1M281.3 127h14.9v20v-5M31.3 140.3v6.7v-5M61.3 140.3v6.7v-5M111.3 147h15v25h-15zM111.3 147v12.5"/>
<path d="M141.3 147h15v25h-15zM141.3 147v17M141.3 147v20v-15M141.3 147v4.5M176.3 147h15v25h-15zM176.3 147v17M176.3 147v20zM206.3 147h15v25h-15zM206.3 147v17M206.3 147v20v-15M206.3 147v4.5M251.2 140.3v6.7"/>
<path d="M251.2 150.3v-3.3v20h15.1h-15.1M251.2 147h15.1M266.3 142v5h-15.1M266.3 147h-15.1h15.1M281.3 147h14.9M296.2 147v20v-5M296.2 147h-14.9h14.9M31.3 170.3v-3.3v20h15v-20h-15v5M31.3 173.8v3.2M61.3 167h15v20h-15zM61.3 167v5M61.3 173.8v3.2"/>
<path d="M111.3 167.5v4.5M126.3 172h-15h15M141.3 167.5v4.5h15M176.3 167.5v4.5h15M206.3 167.5v4.5h15M251.2 160.3v6.7M251.2 170.3v-3.3v20h15.1h-15.1M266.3 162v5h-15.1M281.3 167h14.9v20v-5M346.3 167v25h-15v-25h15v11.5M31.3 180.3v6.7v-5M61.3 180.3v6.7v-5"/>
<path d="M111.3 199.5v-12.5v25h15v-11.5M111.3 187h15v15M141.3 187h15v25h-15zM141.3 187v17M141.3 187v20v-15M141.3 187v4.5M176.3 187h15v25h-15zM176.3 187v17M176.3 187v20zM206.3 187h15v25h-15zM206.3 187v17M206.3 187v20v-15"/>
<path d="M206.3 187v4.5M251.2 180.3v6.7M251.2 190.3v-3.3v20h15.1h-15.1M266.3 182v5h-15.1M281.3 187h14.9v20v-5M31.3 210.3v-3.3v20h15v-20h-15v5M31.3 213.8v3.2M61.3 207h15v20h-15zM61.3 207v5M61.3 213.8v3.2M126.3 212h-15h15M141.3 202v-5v5"/>
<path d="M141.3 207.5v4.5h15M176.3 207.5v4.5h15M206.3 207.5v4.5h15M251.2 210.3v-3.3v20h15.1M251.2 200.3v6.7M266.3 202v5h-15.1M281.3 207h14.9v20v-5M31.3 220.3v6.7v-5M61.3 220.3v6.7v-5M111.3 239.5v-12.5v25h15v-11.5M111.3 227h15v15M141.3 227h15v25h-15z"/>
<path d="M141.3 227v17M141.3 227v20v-15M141.3 227v4.5M176.3 239.5v-12.5v25h15v-11.5M176.3 227h15v15M206.3 227h15v25h-15zM206.3 227v17M206.3 227v20v-15M206.3 227v4.5M251.2 220.3v6.7M251.2 227h15.1M266.3 222v5h-15.1"/>
<path d="M126.3 252h-15h15M141.3 242v-5v5M141.3 247.5v4.5h15M191.3 252h-15h15M206.3 242v-5v5M206.3 247.5v4.5h15"/>
</g>
<g fill="none" stroke="#000" stroke-width=".3">
<path d="M236.3 12h14.9M236.3 17h14.9M266.3 12h15M296.2 17.1h30.1v55h5M96.3 22h40v14M96.3 37h15M96.3 31.5h15M136.3 38v38M137.3 37h4M165.9 22h35.3v14M165.9 37h5.4M165.9 32h10.4"/>
<path d="M171.3 32h5v5h-5M171.3 37h5M176.3 27v17M176.3 27v20h-1.2M176.3 27v4.5M176.3 35v7M191.3 27v12.5M201.2 38v38M202.2 37h4.1M236.3 32h14.9M236.3 22h14.9M251.2 37l-14.9 .1"/>
<path d="M266.3 32h15M281.3 22h-5v19M296.2 37.1h25v40h10.1M31.3 42h19M51.3 43v9h10M52.3 42h59M76.3 57.1h20M96.3 47h15M126.3 42h15M156.3 42h20v5h-5M165.9 47h6.1M191.3 42h15"/>
<path d="M221.3 42h29.9M236.3 52h14.9M251.2 57l-14.9 .1M266.3 52h15M276.3 43v18M277.3 42h4M296.2 57.1h20.1v25h15M46.3 62h4M51.3 63v9h60M52.3 62h9M96.3 77h15M136.3 78v38"/>
<path d="M137.3 77h4M165.9 72h10.4M165.9 77h10.4M201.2 78v38M202.2 77h4.1M236.3 62h14.9M236.3 72h14.9M251.2 77l-14.9 .1M266.3 72h15M276.3 63v18M277.3 62h4M296.2 77.1h15.1v10h20"/>
<path d="M346.3 79.5h35M361.3 74.5h20M361.3 69.5h20M31.3 82h19M51.3 83v9h10M52.3 82h59M76.3 97.1h20M96.3 87h15M126.3 82h15M156.3 82h20M165.9 87h10.4M191.3 82h15"/>
<path d="M221.3 82h29.9M236.3 92h14.9M266.3 92h15M276.3 83v18M277.3 82h4M331.3 92.1h-20v4.9h-15.1M331.3 97.1h-15v20h-20.1M361.3 84.5h20M361.3 89.5h20M361.3 94.5h20M361.3 99.5h20M396.3 94.5h14.9"/>
<path d="M46.3 102h15M96.3 112h15M96.3 117h15M136.3 118v38M137.3 117h4M165.9 112h10.4h-1.2M165.9 117h10.4M201.2 118v38M202.2 117h4.1M236.3 102h14.9M236.3 112h14.9M251.2 117l-14.9 .1"/>
<path d="M266.3 112h15M276.3 103v18M277.3 102h4M331.3 102h-10.1v35.1h-25h20.1M361.3 114.5h20M361.3 109.5h19.7M361.3 104.5h20M361.3 119.5h20M31.3 122h19M51.3 123v9h10M52.3 122h59M76.3 137.1h20"/>
<path d="M96.3 127.5h15M126.3 122h15M156.3 122h20M165.9 127h10.4M191.3 122h15M221.3 122h29.9M236.3 132h14.9M251.2 137l-14.9 .1M266.3 132h15M276.3 123v18M277.3 122h4M361.3 124.5h20"/>
<path d="M361.3 139.5h49.9M46.3 142h15M96.3 152h15M96.3 157h15M136.3 158v38M137.3 157h4M165.9 157h10.4M165.9 152h10.4M201.2 158v38M202.2 157h4.1M236.3 142h14.9M236.3 152h14.9"/>
<path d="M251.2 157l-14.9 .1M266.3 152h15M276.3 143v18M277.3 142h4M296.2 157h20.1v15h15M361.3 149.5h49.9M31.3 162h19M51.3 163v9h10M52.3 162h59M76.3 177.1h20M96.3 167h15M126.3 162h15"/>
<path d="M156.3 162h20M165.9 167h10.4M191.3 162h15M221.3 162h29.9M236.3 172h14.9M251.2 177l-14.9 .1M266.3 172h15M276.3 163v18M277.3 162h4M296.2 177h35.1M346.3 179.5h15M46.3 182h15"/>
<path d="M96.3 192h15M96.3 197h15M136.3 198v39h5M137.3 197h4M165.9 192h10.4M165.9 197h10.4M201.2 198l.1 39h5M202.2 197h4.1M236.3 182h14.9M236.3 192h14.9M251.2 197l-14.9 .1M266.3 192h15"/>
<path d="M276.3 183v18M277.3 182h4M331.3 182h-20v15h-15.1M331.3 187h-15v30h-20.1M31.3 202h19M51.3 203v9h10M52.3 202h59M76.3 217.1h20M96.3 207h15M126.3 202h15M156.3 202h20M165.9 207h10.4"/>
<path d="M191.3 202h15M221.3 202h29.9M236.3 212h14.9M251.2 217l-14.9 .1M266.3 212h15M276.3 203v18M277.3 202h4M46.3 222h15M96.3 232h15M96.3 237.1h5M101.3 237h10M165.9 237h10.4"/>
<path d="M165.9 232h10.4M251.2 222h-24.9v20.2l-5-.2M276.3 223v9M277.3 222h4M96.3 242h15M96.3 247h15M126.3 242h15M156.3 242h20M165.9 247h10.4M191.3 242h15"/>
<circle cx="136.3" cy="37" r="1.01"/>
<circle cx="201.2" cy="37" r="1.01"/>
<circle cx="51.3" cy="42" r="1.01"/>
<circle cx="276.3" cy="42" r="1.01"/>
<circle cx="51.3" cy="62" r="1.01"/>
<circle cx="136.3" cy="77" r="1.01"/>
<circle cx="201.2" cy="77" r="1.01"/>
<circle cx="276.3" cy="62" r="1.01"/>
<circle cx="51.3" cy="82" r="1.01"/>
<circle cx="276.3" cy="82" r="1.01"/>
<circle cx="136.3" cy="117" r="1.01"/>
<circle cx="201.2" cy="117" r="1.01"/>
<circle cx="276.3" cy="102" r="1.01"/>
<circle cx="51.3" cy="122" r="1.01"/>
<circle cx="276.3" cy="122" r="1.01"/>
<circle cx="136.3" cy="157" r="1.01"/>
<circle cx="201.2" cy="157" r="1.01"/>
<circle cx="276.3" cy="142" r="1.01"/>
<circle cx="51.3" cy="162" r="1.01"/>
<circle cx="276.3" cy="162" r="1.01"/>
<circle cx="136.3" cy="197" r="1.01"/>
<circle cx="201.2" cy="197" r="1.01"/>
<circle cx="276.3" cy="182" r="1.01"/>
<circle cx="51.3" cy="202" r="1.01"/>
<circle cx="276.3" cy="202" r="1.01"/>
<circle cx="276.3" cy="222" r="1.01"/>
</g>
<g font-size="10.9">
<text x="89" y="9.2" transform="rotate(180 89 9.2)">ГУИР.400201.529Э2.1</text>
<text x="312" y="247.9">ГУИР.400201.529 Э2.1</text>
</g>
<g font-size="7.8">
<text x="313.4" y="258.2">ОЧС. Схема</text>
<text x="308.1" y="266.5">электрическая</text>
<text x="305.6" y="274.8">функциональная</text>
<text x="367.9" y="287.2">ЭВМ, гр. 150505</text>
</g>
<g font-size="5.4">
<text x="238.2" y="12">1</text>
<text x="238.2" y="17.1">4</text>
<text x="257.2" y="13.8">1</text>
<text x="286.3" y="13.8">=1</text>
<text x="97.3" y="22">3</text>
<text x="167.1" y="22">3</text>
<text x="237.4" y="22">11</text>
<text x="97.2" y="31.5">1</text>
<text x="117.2" y="35">1</text>
<text x="146.3" y="35">=1</text>
<text x="167.1" y="32">2</text>
<text x="182.2" y="35">1</text>
<text x="211.3" y="35">=1</text>
<text x="238.2" y="32">1</text>
<text x="257.2" y="33.8">1</text>
<text x="286.3" y="33.8">=1</text>
<text x="97.3" y="37">5</text>
<text x="167.1" y="37">5</text>
<text x="238.3" y="37.1">3</text>
<text x="32.3" y="42">a1</text>
<text x="90.9" y="42">1</text>
<text x="97.2" y="47">8</text>
<text x="97.3" y="42">6</text>
<text x="160.9" y="42">12</text>
<text x="166.7" y="42">7</text>
<text x="167" y="47">9</text>
<text x="229.8" y="42">18</text>
<text x="238.3" y="42">6</text>
<text x="35.3" y="53.8">&quot;1&quot;</text>
<text x="66.3" y="53.8">=1</text>
<text x="238.2" y="52">4</text>
<text x="257.2" y="53.8">1</text>
<text x="286.3" y="53.8">=1</text>
<text x="91" y="57.1">2</text>
<text x="238.3" y="57.1">6</text>
<text x="237.4" y="62">11</text>
<text x="362.2" y="69.5">12</text>
<text x="91" y="72">3</text>
<text x="97.3" y="72">5</text>
<text x="97.3" y="77">6</text>
<text x="117.2" y="75">1</text>
<text x="146.3" y="75">=1</text>
<text x="167.1" y="77">4</text>
<text x="167.1" y="72">2</text>
<text x="182.2" y="75">1</text>
<text x="211.3" y="75">=1</text>
<text x="238.2" y="72">1</text>
<text x="238.3" y="77.1">6</text>
<text x="257.2" y="73.8">1</text>
<text x="286.3" y="73.8">=1</text>
<text x="337.2" y="77.5">1</text>
<text x="362.2" y="74.5">13</text>
<text x="32.1" y="82">a2</text>
<text x="90.9" y="82">4</text>
<text x="97.2" y="82">8</text>
<text x="160.9" y="82">13</text>
<text x="166.7" y="82">7</text>
<text x="229.8" y="82">19</text>
<text x="238.2" y="82">8</text>
<text x="355.6" y="79.5">24</text>
<text x="362.2" y="79.5">14</text>
<text x="96.4" y="87">11</text>
<text x="167.1" y="87">8</text>
<text x="362.2" y="84.5">15</text>
<text x="362.2" y="89.5">16</text>
<text x="387.2" y="85">1</text>
<text x="35.3" y="93.8">&quot;1&quot;</text>
<text x="66.3" y="93.8">=1</text>
<text x="238.2" y="92">4</text>
<text x="257.2" y="93.8">1</text>
<text x="286.3" y="93.8">=1</text>
<text x="362.1" y="94.5">17</text>
<text x="405.6" y="94.5">S2</text>
<text x="91" y="97.1">5</text>
<text x="362.2" y="99.5">18</text>
<text x="238.2" y="102">8</text>
<text x="362.2" y="104.5">19</text>
<text x="97.2" y="112">1</text>
<text x="167.1" y="112">4</text>
<text x="238.3" y="112">6</text>
<text x="257.2" y="113.8">1</text>
<text x="286.3" y="113.8">=1</text>
<text x="362.2" y="109.5">20</text>
<text x="97.2" y="117">4</text>
<text x="117.2" y="115">1</text>
<text x="146.3" y="115">=1</text>
<text x="167.2" y="117">6</text>
<text x="182.2" y="115">1</text>
<text x="211.3" y="115">=1</text>
<text x="238.2" y="117.1">8</text>
<text x="362.1" y="119.5">22</text>
<text x="362.4" y="114.5">21</text>
<text x="32.4" y="122">b1</text>
<text x="91" y="122">6</text>
<text x="97.3" y="122">6</text>
<text x="160.9" y="122">14</text>
<text x="167" y="122">9</text>
<text x="229.9" y="122">20</text>
<text x="237.4" y="122">11</text>
<text x="362.1" y="124.5">23</text>
<text x="97.1" y="127.5">9</text>
<text x="166.3" y="127">11</text>
<text x="35.3" y="133.8">&quot;1&quot;</text>
<text x="66.3" y="133.8">=1</text>
<text x="90.6" y="137.1">7</text>
<text x="238.2" y="137.1">8</text>
<text x="238.2" y="132">1</text>
<text x="257.2" y="133.8">1</text>
<text x="286.3" y="133.8">=1</text>
<text x="237.4" y="142">11</text>
<text x="362.2" y="139.5">24</text>
<text x="406.7" y="139.5">П</text>
<text x="362.1" y="149.5">25</text>
<text x="405.9" y="149.5">S1</text>
<text x="97.3" y="152">2</text>
<text x="117.2" y="155">1</text>
<text x="146.3" y="155">=1</text>
<text x="167.1" y="152">2</text>
<text x="182.2" y="155">1</text>
<text x="211.3" y="155">=1</text>
<text x="238.2" y="152">4</text>
<text x="257.2" y="153.8">1</text>
<text x="286.3" y="153.8">=1</text>
<text x="97.3" y="157">5</text>
<text x="167.2" y="157">6</text>
<text x="238.3" y="157.1">6</text>
<text x="32.1" y="162">b2</text>
<text x="90.9" y="162">8</text>
<text x="96.4" y="167">11</text>
<text x="97.2" y="162">8</text>
<text x="160.9" y="162">15</text>
<text x="166.1" y="167">10</text>
<text x="167.1" y="162">8</text>
<text x="230.1" y="162">21</text>
<text x="237.2" y="162">10</text>
<text x="35.3" y="173.8">&quot;1&quot;</text>
<text x="66.3" y="173.8">=1</text>
<text x="238.2" y="172">1</text>
<text x="257.2" y="173.8">1</text>
<text x="286.3" y="173.8">=1</text>
<text x="90.8" y="177.1">9</text>
<text x="237.9" y="177.1">7</text>
<text x="337.2" y="175">1</text>
<text x="355.8" y="179.5">25</text>
<text x="237.4" y="182">11</text>
<text x="97.3" y="192">2</text>
<text x="97.3" y="197">5</text>
<text x="117.2" y="195">1</text>
<text x="146.3" y="195">=1</text>
<text x="167.1" y="192">1</text>
<text x="167.1" y="197">5</text>
<text x="182.2" y="195">1</text>
<text x="211.3" y="195">=1</text>
<text x="238.3" y="192">2</text>
<text x="238.3" y="197.1">6</text>
<text x="257.2" y="193.8">1</text>
<text x="286.3" y="193.8">=1</text>
<text x="33.5" y="202">p</text>
<text x="89.9" y="202">10</text>
<text x="97.1" y="202">9</text>
<text x="161" y="202">16</text>
<text x="167.1" y="202">8</text>
<text x="229.8" y="202">22</text>
<text x="237.4" y="202">11</text>
<text x="96.2" y="207">10</text>
<text x="166.3" y="207">11</text>
<text x="35.3" y="213.8">&quot;1&quot;</text>
<text x="66.3" y="213.8">=1</text>
<text x="238.3" y="212">2</text>
<text x="257.2" y="213.8">1</text>
<text x="286.3" y="213.8">=1</text>
<text x="90.1" y="217.1">11</text>
<text x="237.9" y="217.1">7</text>
<text x="229.8" y="222">23</text>
<text x="237.2" y="222">10</text>
<text x="97.3" y="232">5</text>
<text x="173.2" y="232">4</text>
<text x="278.3" y="232">3</text>
<text x="96.9" y="237">7</text>
<text x="117.2" y="235">1</text>
<text x="146.3" y="235">=1</text>
<text x="172.9" y="237">7</text>
<text x="182.2" y="235">1</text>
<text x="211.3" y="235">=1</text>
<text x="97.1" y="242">9</text>
<text x="160.8" y="242">17</text>
<text x="173.2" y="242">8</text>
<text x="96.2" y="247">10</text>
<text x="172.2" y="247">10</text>
<text x="247.5" y="266.1">Тюшкевич</text>
<text x="370.6" y="266">У</text>
<text x="247.8" y="271.3">Лукьянова</text>
</g>
<g font-size="5.4" fill="#00ad00">
<text x="365.8" y="256.4">Лит.</text>
<text x="380.8" y="256.4">Масса</text>
<text x="397.8" y="256.4">Масштаб</text>
<text x="230.8" y="261.4">Изм.</text>
<text x="237.8" y="261.4">Лист</text>
<text x="247.8" y="261.4">№ докум.</text>
<text x="270.8" y="261.4">Подп.</text>
<text x="285.8" y="261.4">Дата</text>
<text x="230.8" y="266.3">Разраб.</text>
<text x="230.8" y="271.3">Пров.</text>
<text x="365.8" y="276.3">Лист</text>
<text x="385.8" y="276.3">Листов</text>
</g>
</svg>
